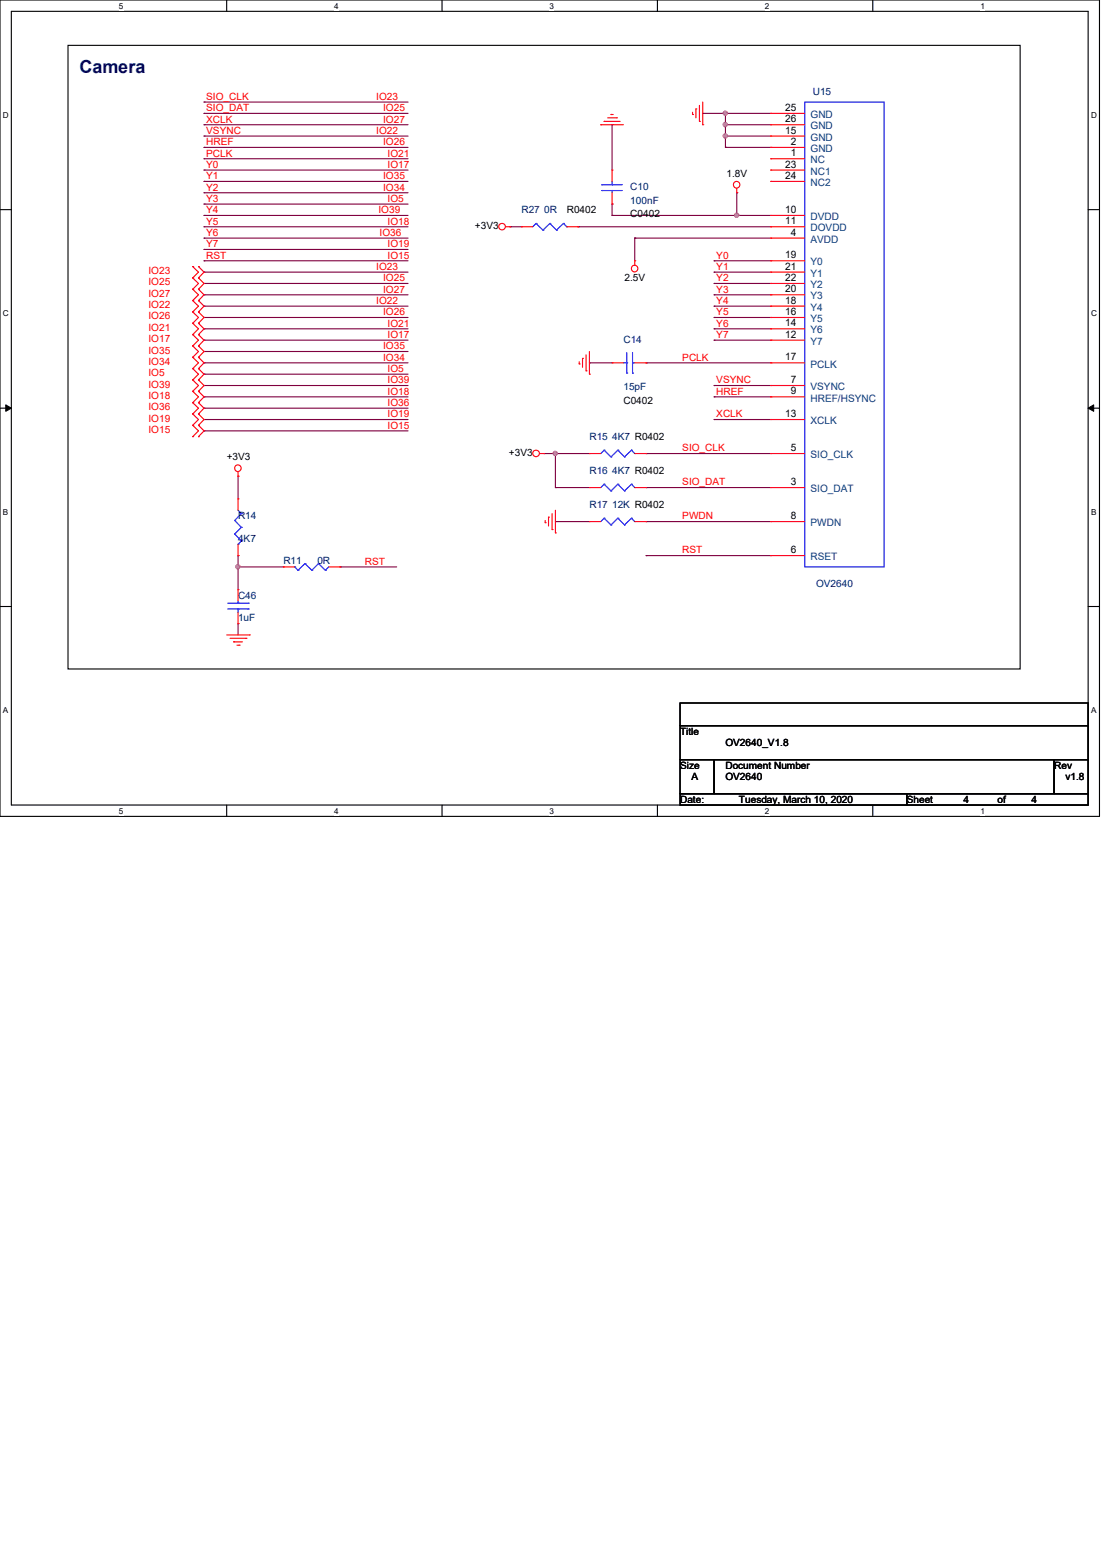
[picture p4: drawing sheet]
<svg xmlns="http://www.w3.org/2000/svg" width="210mm" height="297mm" viewBox="0 0 210 297" stroke-linecap="round" stroke-linejoin="round" font-family="sans-serif">
<path d="M0 0h209.4v155.4h-209.4zM2.2 2.2h205.1v151.1h-205.1z" fill="none" stroke="#000" stroke-width=".21"/>
<g fill="#fff">
<path d="M22.6 .3h.9v1.7h-.9z"/>
<path d="M22.6 153.5h.9v1.8h-.9z"/>
</g>
<path d="M43.2 0v2.2M43.2 153.3v2.1" fill="none" stroke="#000" stroke-width=".21"/>
<g fill="#fff">
<path d="M63.7 .3h.8v1.7h-.8z"/>
<path d="M63.7 153.5h.8v1.8h-.8z"/>
</g>
<path d="M84.2 0v2.2M84.2 153.3v2.1" fill="none" stroke="#000" stroke-width=".21"/>
<g fill="#fff">
<path d="M104.7 .3h.8v1.7h-.8z"/>
<path d="M104.7 153.5h.8v1.8h-.8z"/>
</g>
<path d="M125.2 0v2.2M125.2 153.3v2.1" fill="none" stroke="#000" stroke-width=".21"/>
<g fill="#fff">
<path d="M145.7 .3h.9v1.7h-.9z"/>
<path d="M145.7 153.5h.9v1.8h-.9z"/>
</g>
<path d="M166.2 0v2.2M166.2 153.3v2.1" fill="none" stroke="#000" stroke-width=".21"/>
<g fill="#fff">
<path d="M186.7 .3h.9v1.7h-.9z"/>
<path d="M186.7 153.5h.9v1.8h-.9z"/>
<path d="M.6 21h1.1v1.8h-1.1z"/>
<path d="M207.8 21h1.1v1.8h-1.1z"/>
<path d="M.6 58.8h1.1v1.7h-1.1z"/>
<path d="M207.8 58.8h1.1v1.7h-1.1z"/>
</g>
<path d="M0 39.9h2.2M207.3 39.9h2.1" fill="none" stroke="#000" stroke-width=".21"/>
<g fill="#fff">
<path d="M.6 96.6h1v1.7h-1z"/>
<path d="M207.8 96.6h1v1.7h-1z"/>
</g>
<path d="M0 77.7h2.2M207.3 77.7h2.1" fill="none" stroke="#000" stroke-width=".21"/>
<path d="M1.1 77.1l1.1 .6-1.1 .6zM207.3 77.7l1-.6v1.2z" fill="#000"/>
<path d="M1.1 77.1l1.1 .6-1.1 .6zM207.3 77.7l1-.6v1.2z" fill="none" stroke="#000" stroke-width=".19"/>
<g fill="#fff">
<path d="M.6 134.4h.9v1.7h-.9z"/>
<path d="M207.8 134.4h1v1.7h-1z"/>
</g>
<path d="M13 8.6h181.3v118.8h-181.3zM0 115.5h2.2M207.3 115.5h2.1" fill="none" stroke="#000" stroke-width=".21"/>
<path d="M45.3 107.9h.1M45.3 107.9h8.7" fill="none" stroke="#7f003f" stroke-width=".21"/>
<circle cx="45.3" cy="107.9" r=".4" fill="#f0f"/>
<circle cx="45.3" cy="107.9" r=".4" fill="none" stroke="#f0f" stroke-width=".21"/>
<path d="M138.2 21.6h.1M138.2 21.6h8.6M45.3 90.7h.1M45.3 90.7v4.3M45.3 118.7h.1M45.3 107.9h.1M45.3 105.8h.1M45.3 105.8v6.5M45.3 118.7v2.2M64.8 107.9h.1M64.8 107.9h10.8" fill="none" stroke="#7f003f" stroke-width=".21"/>
<circle cx="138.2" cy="21.6" r=".4" fill="#f0f"/>
<circle cx="138.2" cy="21.6" r=".4" fill="none" stroke="#f0f" stroke-width=".21"/>
<path d="M138.2 23.7h.1M138.2 21.6h.1M138.2 23.7h8.6M138.2 21.6v2.1" fill="none" stroke="#7f003f" stroke-width=".21"/>
<circle cx="138.2" cy="23.7" r=".4" fill="#f0f"/>
<circle cx="138.2" cy="23.7" r=".4" fill="none" stroke="#f0f" stroke-width=".21"/>
<path d="M138.2 25.9h.1M138.2 25.9h8.6" fill="none" stroke="#7f003f" stroke-width=".21"/>
<circle cx="138.2" cy="25.9" r=".4" fill="#f0f"/>
<circle cx="138.2" cy="25.9" r=".4" fill="none" stroke="#f0f" stroke-width=".21"/>
<g fill="none" stroke="#7f003f" stroke-width=".21">
<path d="M116.6 38.9h.1M116.6 23.7h.1M116.6 23.7v8.7M116.6 38.9v2.1M138.2 23.7h.1M138.2 28.1h.1M138.2 25.9h.1M138.2 23.7v4.4M138.2 28.1h8.6M120.9 45.3h.1M120.9 45.3h25.9M136 54h.1"/>
<path d="M136 54h10.8M112.3 69.1h.1M112.3 69.1h4.3M123.1 69.1h.1M123.1 69.1h23.7M136 73.4h.1M136 75.6h.1M136 79.9h.1M136 73.4h10.8M136 75.6h10.8M136 79.9h10.8M105.8 86.4h.1"/>
<path d="M105.8 86.4h6.5M123.1 86.4h.1M123.1 92.8h.1M123.1 99.3h.1M123.1 86.4h23.7M123.1 92.8h23.7M123.1 99.3h23.7M123.1 105.8h.1M123.1 105.8h23.7"/>
</g>
<circle cx="105.8" cy="86.3" r=".4" fill="#f0f"/>
<circle cx="105.8" cy="86.3" r=".4" fill="none" stroke="#f0f" stroke-width=".21"/>
<g fill="none" stroke="#7f003f" stroke-width=".21">
<path d="M38.9 19.4h.1M38.9 19.4h38.8M38.9 21.6h.1M38.9 28.1h.1M38.9 23.7h.1M38.9 25.9h.1M38.9 36.7h.1M38.9 34.5h.1M38.9 38.9h.1M38.9 32.4h.1M38.9 30.2h.1M38.9 21.6h38.8"/>
<path d="M38.9 28.1h38.8M38.9 23.7h38.8M38.9 25.9h38.8M38.9 36.7h38.8M38.9 34.5h38.8M38.9 38.9h38.8M38.9 32.4h38.8M38.9 30.2h38.8M38.9 43.2h.1M38.9 45.3h.1M38.9 41h.1M38.9 47.5h.1"/>
<path d="M38.9 49.7h.1M38.9 43.2h38.8M38.9 45.3h38.8M38.9 41h38.8M38.9 47.5h38.8M38.9 49.7h38.8M136 58.3h.1M136 56.1h.1M136 51.8h.1M136 49.7h.1M136 49.7h10.8M136 58.3h10.8"/>
<path d="M136 56.1h10.8M136 51.8h10.8M140.3 41h.1M140.3 41h6.5M136 64.8h.1M136 62.6h.1M136 60.5h.1M136 64.8h10.8M136 62.6h10.8M136 60.5h10.8M103.6 86.4h.1M103.6 86.4h2.2"/>
<path d="M105.8 92.8h.1M105.8 86.4h.1M105.8 99.3h.1M105.8 92.8h6.5M105.8 86.4v6.4M105.8 99.3h6.5"/>
</g>
<circle cx="140.3" cy="41" r=".4" fill="#f0f"/>
<circle cx="140.3" cy="41" r=".4" fill="none" stroke="#f0f" stroke-width=".21"/>
<g fill="none" stroke="#7f003f" stroke-width=".21">
<path d="M133.9 21.6h.1M133.9 21.6h4.3M140.3 36.7h.1M140.3 36.7v4.3h-23.7M38.9 54h.1M38.9 56.1h.1M38.9 51.8h.1M38.9 58.3h.1M38.9 54h38.8M38.9 56.1h38.8M38.9 51.8h38.8M38.9 58.3h38.8"/>
<path d="M97.2 43.2h.1M97.2 43.2h2.1M110.1 43.2h.1M110.1 43.2h36.7M116.6 41h.1M120.9 45.3h.1M120.9 45.3v4.4M38.9 60.5h.1M38.9 69.1h.1M38.9 66.9h.1M38.9 71.2h.1M38.9 75.6h.1"/>
<path d="M38.9 77.7h.1M38.9 73.4h.1M38.9 79.9h.1M38.9 64.8h.1M38.9 62.6h.1M38.9 60.5h38.8M38.9 69.1h38.8M38.9 66.9h38.8M38.9 71.2h38.8M38.9 75.6h38.8M38.9 77.7h38.8M38.9 73.4h38.8"/>
<path d="M38.9 79.9h38.8M38.9 64.8h38.8M38.9 62.6h38.8M38.9 82h.1M38.9 82h38.8"/>
</g>
<g fill="none" stroke="#f00" stroke-width=".21">
<path d="M133.9 19.4v4.3M114.4 23.7h.1M114.4 23.7h4.3M115.1 23.1h.1M115.1 23.1h3M115.7 22.4h1.7M116.4 21.8h.1M116.4 21.8h.4M116.6 38.9h.1M116.6 32.4h.1M116.6 32.4v2.1M116.6 36.7v2.2"/>
<path d="M117.4 22.4h.1M131.9 21.8h.1M131.9 21.4v.4M132.5 20.7h.1M132.5 20.7v1.7M133.2 23.1h.1M133.2 20.1v3M133.9 23.7h.1M140.3 36.7h.1M140.3 35.9v.8M146.8 30.2h.1M146.8 32.4h.1"/>
<path d="M146.8 34.5h.1M146.8 21.6h.1M146.8 23.7h.1M146.8 25.9h.1M146.8 28.1h.1M146.8 23.7h6.5M146.8 30.2h6.5M146.8 32.4h6.5M146.8 34.5h6.5M146.8 21.6h6.5M146.8 25.9h6.5M146.8 28.1h6.5"/>
<path d="M36.7 50.8h.1M36.7 52.9h.1M36.7 55.1h.1M36.7 57.2h.1M36.7 59.4h.1M36.7 50.8l1.1 1-1.1 1.1M36.7 52.9l1.1 1.1-1.1 1.1M36.7 55.1l1.1 1-1.1 1.1M36.7 57.2l1.1 1.1-1.1 1.1M36.7 59.4l1.1 1.1-1.1 1.1M37.8 52.9h.1M37.8 50.8h.1"/>
<path d="M37.8 55.1h.1M37.8 57.2h.1M37.8 59.4h.1M37.8 50.8l1.1 1-1.1 1.1M37.8 52.9l1.1 1.1-1.1 1.1M37.8 55.1l1.1 1-1.1 1.1M37.8 57.2l1.1 1.1-1.1 1.1M37.8 59.4l1.1 1.1-1.1 1.1M96.3 43.2h.9M97.2 43.2h.1M99.3 43.2h.1M99.3 43.2h2.2"/>
<path d="M107.9 43.2h2.2M110.1 43.2h.1M120.9 49.7h.1M120.9 49.7v.8M146.8 45.3h.1M146.8 41h.1M146.8 43.2h.1M146.8 58.3h.1M146.8 49.7h.1M146.8 51.8h.1M146.8 54h.1M146.8 56.1h.1"/>
<path d="M146.8 43.2h6.5M146.8 45.3h6.5M146.8 41h6.5M146.8 58.3h6.5M146.8 49.7h6.5M146.8 51.8h6.5M146.8 54h6.5M146.8 56.1h6.5M36.7 61.6h.1M36.7 63.7h.1M36.7 65.9h.1M36.7 68h.1"/>
<path d="M36.7 70.2h.1M36.7 72.3h.1M36.7 74.5h.1M36.7 76.7h.1M36.7 78.8h.1M36.7 61.6l1.1 1-1.1 1.1M36.7 63.7l1.1 1.1-1.1 1.1M36.7 65.9l1.1 1-1.1 1.1M36.7 68l1.1 1.1-1.1 1.1M36.7 70.2l1.1 1-1.1 1.1M36.7 72.3l1.1 1.1-1.1 1.1M36.7 74.5l1.1 1.1-1.1 1.1"/>
<path d="M36.7 76.7l1.1 1-1.1 1.1M36.7 78.8l1.1 1.1-1.1 1.1M37.8 61.6h.1M37.8 63.7h.1M37.8 65.9h.1M37.8 68h.1M37.8 70.2h.1M37.8 72.3h.1M37.8 74.5h.1M37.8 76.7h.1M37.8 78.8h.1M37.8 61.6l1.1 1-1.1 1.1"/>
<path d="M37.8 63.7l1.1 1.1-1.1 1.1M37.8 65.9l1.1 1-1.1 1.1M37.8 68l1.1 1.1-1.1 1.1M37.8 70.2l1.1 1-1.1 1.1M37.8 72.3l1.1 1.1-1.1 1.1M37.8 74.5l1.1 1.1-1.1 1.1M37.8 76.7l1.1 1-1.1 1.1M37.8 78.8l1.1 1.1-1.1 1.1M110.3 69.3h.1M110.3 68.9v.4M111 68.2h.1M111 68.2v1.7"/>
<path d="M111.6 70.6h.1M111.6 67.6v3M112.3 71.2h.1M112.3 66.9v4.3M116.6 69.1h.1M116.6 69.1h2.1M120.9 69.1h2.2M123.1 69.1h.1M146.8 60.5h.1M146.8 62.6h.1M146.8 64.8h.1M146.8 69.1h.1"/>
<path d="M146.8 73.4h.1M146.8 75.6h.1M146.8 79.9h.1M146.8 69.1h6.5M146.8 60.5h6.5M146.8 62.6h6.5M146.8 64.8h6.5M146.8 73.4h6.5M146.8 75.6h6.5M146.8 79.9h6.5M36.7 81h.1M36.7 83.1h.1"/>
<path d="M36.7 81l1.1 1-1.1 1.1M37.8 81h.1M37.8 83.1h.1M37.8 81l1.1 1-1.1 1.1M45.3 90.7h.1M45.3 95h.1M45.3 89.8v.9M45.3 95v2.2M102.8 86.4h.8M103.6 86.4h.1M103.8 99.5h.1M103.8 99.1v.4"/>
<path d="M104.5 98.5h.1M104.5 98.5v1.7M105.2 97.8v3M105.8 97.2v4.3M112.3 86.4h.1M112.3 92.8h.1M112.3 99.3h.1M112.3 86.4h2.1M112.3 92.8h2.1M112.3 99.3h2.1M120.9 86.4h2.2M120.9 92.8h2.2"/>
<path d="M120.9 99.3h2.2M123.1 86.4h.1M123.1 92.8h.1M123.1 99.3h.1M146.8 86.4h.1M146.8 92.8h.1M146.8 99.3h.1M146.8 86.4h6.5M146.8 92.8h6.5M146.8 99.3h6.5M45.3 112.3h.1M45.3 118.7h.1"/>
<path d="M45.3 105.8h.1M45.3 103.6v2.2M45.3 112.3v2.1M45.3 116.6v2.1M54 107.9h.1M54 107.9h2.1M62.6 107.9h2.2M64.8 107.9h.1M105.2 100.8h.1M105.8 101.5h.1M146.8 105.8h.1M146.8 105.8h6.5"/>
<path d="M43.2 120.9h4.3M43.8 121.5h3.1M44.5 122.2h.1M44.5 122.2h1.7M45.1 122.9h.5M45.6 122.9h.1M46.9 121.5h.1M47.5 120.9h.1"/>
<circle cx="140.3" cy="35.2" r=".63"/>
<circle cx="95.6" cy="43.2" r=".63"/>
<circle cx="120.9" cy="51.1" r=".63"/>
<circle cx="45.3" cy="89.1" r=".63"/>
<circle cx="102.1" cy="86.3" r=".63"/>
</g>
<path d="M129.5 133.9h77.8v4.3h-77.8zM129.5 138.2h77.8v6.5h-77.8zM129.5 144.7h6.5v6.4h-6.5zM129.5 151.1h43.2v2.2h-43.2zM136 144.7h64.8v6.4h-64.8zM172.7 151.1h34.6v2.2h-34.6zM200.8 144.7h6.5v6.4h-6.5z" fill="none" stroke="#000" stroke-width=".21"/>
<g fill="none" stroke="#00f" stroke-width=".21">
<path d="M153.3 19.4h15.1v88.5h-15.1zM114.6 35.2h.1M114.6 36.3h.1M114.6 35.2h3.9M114.6 36.3h3.9M116.6 36.3h.1M116.6 35.2h.1M116.6 34.5v.7M116.6 36.3v.4M102.1 42.5h.1M102.1 42.5l-.6 .7M102.1 42.5l1.3 1.3"/>
<path d="M103.4 43.8h.1M104.7 42.5h.1M104.7 42.5l-1.3 1.3M104.7 42.5l1.3 1.3M106 43.8h.1M107.3 42.5h.1M107.3 42.5l-1.3 1.3M107.3 42.5l.6 .7M107.9 43.2h.1M118.7 69.1h.7M119.4 71h.1M119.4 69.1h.1"/>
<path d="M119.4 67.1v3.9M120.5 69.1h.1M120.5 71h.1M120.5 69.1h.4M120.5 67.1v3.9M44.7 99.1h.1M44.7 99.1l1.3 1.3M45.3 97.2l.7 .6M46 97.8h.1M46 97.8l-1.3 1.3M115.1 85.7h.1M115.1 92.2h.1"/>
<path d="M115.1 98.7h.1M115.1 85.7l-.7 .7M115.1 85.7l1.3 1.3M115.1 92.2l-.7 .6M115.1 92.2l1.3 1.3M115.1 98.7l-.7 .6M115.1 98.7l1.3 1.2M116.4 87h.1M116.4 93.5h.1M116.4 99.9h.1M117.7 85.7h.1M117.7 92.2h.1"/>
<path d="M117.7 98.7h.1M117.7 85.7l-1.3 1.3M117.7 85.7l1.3 1.3M117.7 92.2l-1.3 1.3M117.7 92.2l1.3 1.3M117.7 98.7l-1.3 1.2M117.7 98.7l1.3 1.2M119 87h.1M119 93.5h.1M119 99.9h.1M120.3 85.7h.1M120.3 92.2h.1"/>
<path d="M120.3 98.7h.1M120.3 85.7l-1.3 1.3M120.3 85.7l.6 .7M120.3 92.2l-1.3 1.3M120.3 92.2l.6 .6M120.3 98.7l-1.3 1.2M120.3 98.7l.6 .6M120.9 86.4h.1M120.9 92.8h.1M120.9 99.3h.1M43.4 116h3.9M43.4 114.9h3.9"/>
<path d="M44.7 101.7h.1M44.7 101.7l1.3 1.3M45.3 114.9h.1M45.3 116h.1M45.3 103.6h.1M45.3 114.4v.5M45.3 116v.6M46 100.4h.1M46 103h.1M46 100.4l-1.3 1.3M46 103l-.7 .6M47.3 116h.1"/>
<path d="M47.3 114.9h.1M56.1 107.9h.1M56.1 107.9l.7 .7M56.8 108.6h.1M58.1 107.3h.1M58.1 107.3l1.3 1.3M58.1 107.3l-1.3 1.3M59.4 108.6h.1M60.7 107.3h.1M60.7 107.3l1.3 1.3M60.7 107.3l-1.3 1.3M62 108.6h.1"/>
<path d="M62.6 107.9l-.6 .7"/>
</g>
<circle cx="45.3" cy="107.9" r=".4" fill="#f0f"/>
<circle cx="45.3" cy="107.9" r=".4" fill="none" stroke="#f0f" stroke-width=".21"/>
<circle cx="138.2" cy="21.6" r=".4" fill="#f0f"/>
<circle cx="138.2" cy="21.6" r=".4" fill="none" stroke="#f0f" stroke-width=".21"/>
<circle cx="138.2" cy="23.7" r=".4" fill="#f0f"/>
<circle cx="138.2" cy="23.7" r=".4" fill="none" stroke="#f0f" stroke-width=".21"/>
<circle cx="138.2" cy="25.9" r=".4" fill="#f0f"/>
<circle cx="138.2" cy="25.9" r=".4" fill="none" stroke="#f0f" stroke-width=".21"/>
<circle cx="105.8" cy="86.3" r=".4" fill="#f0f"/>
<circle cx="105.8" cy="86.3" r=".4" fill="none" stroke="#f0f" stroke-width=".21"/>
<circle cx="140.3" cy="41" r=".4" fill="#f0f"/>
<circle cx="140.3" cy="41" r=".4" fill="none" stroke="#f0f" stroke-width=".21"/>
<text font-size="3.4" fill="#00007f" x="15.1" y="14">Camera</text>
<g font-size="1.9" fill="#f00">
<text x="39.3" y="21.2">SIO_DAT</text>
<text x="39.3" y="23.3">XCLK</text>
<text x="39.3" y="19">SIO_CLK</text>
<text x="71.7" y="19">IO23</text>
<text x="73" y="21.2">IO25</text>
<text x="73" y="23.3">IO27</text>
<text x="39.3" y="27.6">HREF</text>
<text x="39.3" y="29.8">PCLK</text>
<text x="39.3" y="25.5">VSYNC</text>
<text x="71.7" y="25.5">IO22</text>
<text x="73" y="27.6">IO26</text>
<text x="73.8" y="29.8">IO21</text>
<text x="39.3" y="34.1">Y1</text>
<text x="39.3" y="32">Y0</text>
<text x="73" y="34.1">IO35</text>
<text x="73.8" y="32">IO17</text>
<text x="39.3" y="40.6">Y4</text>
<text x="39.3" y="36.3">Y2</text>
<text x="39.3" y="38.4">Y3</text>
<text x="72.1" y="40.6">IO39</text>
<text x="73" y="36.3">IO34</text>
<text x="73.8" y="38.4">IO5</text>
<text x="39.3" y="44.9">Y6</text>
<text x="39.3" y="42.8">Y5</text>
<text x="39.3" y="47.1">Y7</text>
<text x="72.3" y="44.9">IO36</text>
<text x="73.8" y="42.8">IO18</text>
<text x="73.8" y="47.1">IO19</text>
<text x="28.3" y="52.2">IO23</text>
<text x="39.3" y="49.2">RST</text>
<text x="71.7" y="51.4">IO23</text>
<text x="73" y="53.6">IO25</text>
<text x="73.8" y="49.2">IO15</text>
<text x="136.4" y="53.6">Y2</text>
<text x="136.4" y="51.4">Y1</text>
<text x="136.4" y="49.2">Y0</text>
<text x="28.3" y="54.4">IO25</text>
<text x="28.3" y="56.5">IO27</text>
<text x="28.3" y="58.7">IO22</text>
<text x="71.7" y="57.9">IO22</text>
<text x="73" y="55.7">IO27</text>
<text x="136.4" y="57.9">Y4</text>
<text x="136.4" y="55.7">Y3</text>
<text x="28.3" y="60.8">IO26</text>
<text x="28.3" y="63">IO21</text>
<text x="28.3" y="65.2">IO17</text>
<text x="73" y="60">IO26</text>
<text x="73.8" y="64.3">IO17</text>
<text x="73.8" y="62.2">IO21</text>
<text x="136.4" y="64.3">Y7</text>
<text x="136.4" y="62.2">Y6</text>
<text x="136.4" y="60">Y5</text>
<text x="28.3" y="67.3">IO35</text>
<text x="28.3" y="69.5">IO34</text>
<text x="28.3" y="71.6">IO5</text>
<text x="73" y="68.7">IO34</text>
<text x="73" y="66.5">IO35</text>
<text x="73.8" y="70.8">IO5</text>
<text x="130" y="68.7">PCLK</text>
<text x="28.3" y="73.8">IO39</text>
<text x="28.3" y="75.9">IO18</text>
<text x="73.8" y="75.1">IO18</text>
<text x="73.8" y="77.3">IO36</text>
<text x="73.8" y="73">IO39</text>
<text x="136.4" y="73">VSYNC</text>
<text x="136.4" y="75.1">HREF</text>
<text x="28.3" y="78.1">IO36</text>
<text x="28.3" y="80.3">IO19</text>
<text x="28.3" y="82.4">IO15</text>
<text x="73.8" y="79.5">IO19</text>
<text x="73.8" y="81.6">IO15</text>
<text x="136.4" y="79.5">XCLK</text>
<text x="130" y="85.9">SIO_CLK</text>
<text x="130" y="92.4">SIO_DAT</text>
<text x="130" y="98.9">PWDN</text>
<text x="69.5" y="107.5">RST</text>
<text x="130" y="105.4">RST</text>
</g>
<g font-size="1.9">
<text x="149.6" y="21.1">25</text>
<text x="149.6" y="23.3">26</text>
<text x="149.6" y="25.4">15</text>
<text x="150.7" y="29.8">1</text>
<text x="150.7" y="27.6">2</text>
<text x="138.4" y="33.7">1.8V</text>
<text x="149.6" y="31.9">23</text>
<text x="149.6" y="34.1">24</text>
<text x="107.9" y="40.6">R0402</text>
<text x="120.1" y="41.4">C0402</text>
<text x="149.6" y="40.6">10</text>
<text x="90.5" y="43.6">+3V3</text>
<text x="149.6" y="42.7">11</text>
<text x="150.7" y="44.9">4</text>
<text x="119" y="53.5">2.5V</text>
<text x="149.6" y="49.2">19</text>
<text x="149.6" y="51.4">21</text>
<text x="149.6" y="53.5">22</text>
<text x="149.6" y="57.8">18</text>
<text x="149.6" y="55.7">20</text>
<text x="149.6" y="60">16</text>
<text x="149.6" y="62.1">14</text>
<text x="149.6" y="64.3">12</text>
<text x="149.6" y="68.6">17</text>
<text x="118.7" y="76.8">C0402</text>
<text x="150.7" y="72.9">7</text>
<text x="150.7" y="75.1">9</text>
<text x="149.6" y="79.4">13</text>
<text x="43.2" y="87.6">+3V3</text>
<text x="96.9" y="86.7">+3V3</text>
<text x="150.7" y="85.9">5</text>
<text x="150.7" y="92.4">3</text>
<text x="150.7" y="98.8">8</text>
<text x="150.7" y="105.3">6</text>
<text x="129.5" y="139.9">Title</text>
<text x="138.2" y="142">OV2640_V1.8</text>
<text x="129.5" y="146.3">Size</text>
<text x="131.7" y="148.5">A</text>
<text x="138.2" y="146.3">Document Number</text>
<text x="138.2" y="148.5">OV2640</text>
<text x="200.8" y="146.3">Rev</text>
<text x="202.9" y="148.5">v1.8</text>
<text x="129.5" y="152.8">Date:</text>
<text x="140.8" y="152.8">Tuesday, March 10, 2020</text>
<text x="172.7" y="152.8">Sheet</text>
<text x="183.5" y="152.8">4</text>
<text x="190" y="152.8">of</text>
<text x="196.5" y="152.8">4</text>
</g>
<g font-size="1.9" fill="#003f7f">
<text x="154.4" y="22.5">GND</text>
<text x="154.4" y="24.6">GND</text>
<text x="154.4" y="26.8">GND</text>
<text x="154.4" y="29">GND</text>
<text x="154.4" y="31.1">NC</text>
<text x="154.4" y="33.3">NC1</text>
<text x="154.4" y="35.4">NC2</text>
<text x="154.4" y="41.9">DVDD</text>
<text x="154.4" y="46.2">AVDD</text>
<text x="154.4" y="44.1">DOVDD</text>
<text x="154.4" y="50.5">Y0</text>
<text x="154.4" y="52.7">Y1</text>
<text x="154.4" y="59.2">Y4</text>
<text x="154.4" y="54.9">Y2</text>
<text x="154.4" y="57">Y3</text>
<text x="154.4" y="61.3">Y5</text>
<text x="154.4" y="63.5">Y6</text>
<text x="154.4" y="65.7">Y7</text>
<text x="154.4" y="70">PCLK</text>
<text x="154.4" y="74.3">VSYNC</text>
<text x="154.4" y="76.5">HREF/HSYNC</text>
<text x="154.4" y="80.8">XCLK</text>
<text x="154.4" y="87.2">SIO_CLK</text>
<text x="154.4" y="93.7">SIO_DAT</text>
<text x="154.4" y="100.2">PWDN</text>
<text x="154.4" y="106.7">RSET</text>
</g>
<g font-size="1.9" fill="#00007f">
<text x="154.8" y="18.1">U15</text>
<text x="99.3" y="40.6">R27 0R</text>
<text x="120.1" y="36.2">C10</text>
<text x="120.1" y="38.8">100nF</text>
<text x="118.7" y="65.4">C14</text>
<text x="118.7" y="74.3">15pF</text>
<text x="112.3" y="83.7">R15 4K7 R0402</text>
<text x="112.3" y="90.2">R16 4K7 R0402</text>
<text x="45.3" y="98.8">R14</text>
<text x="112.3" y="96.7">R17 12K R0402</text>
<text x="45.3" y="103.2">4K7</text>
<text x="54" y="107.5">R11</text>
<text x="60.5" y="107.5">0R</text>
<text x="45.3" y="114">C46</text>
<text x="155.4" y="111.8">OV2640</text>
<text x="45.3" y="118.3">1uF</text>
</g>
<g font-size="1.6">
<text x="22.6" y="1.7">5</text>
<text x="63.7" y="1.7">4</text>
<text x="104.7" y="1.7">3</text>
<text x="145.7" y="1.7">2</text>
<text x="186.7" y="1.7">1</text>
<text x=".6" y="22.4">D</text>
<text x="207.8" y="22.4">D</text>
<text x=".6" y="60.2">C</text>
<text x="207.8" y="60.2">C</text>
<text x=".6" y="98">B</text>
<text x="207.8" y="98">B</text>
<text x=".6" y="135.8">A</text>
<text x="207.8" y="135.8">A</text>
<text x="22.6" y="154.9">5</text>
<text x="63.7" y="154.9">4</text>
<text x="104.7" y="154.9">3</text>
<text x="145.7" y="154.9">2</text>
<text x="186.7" y="154.9">1</text>
</g>
</svg>
